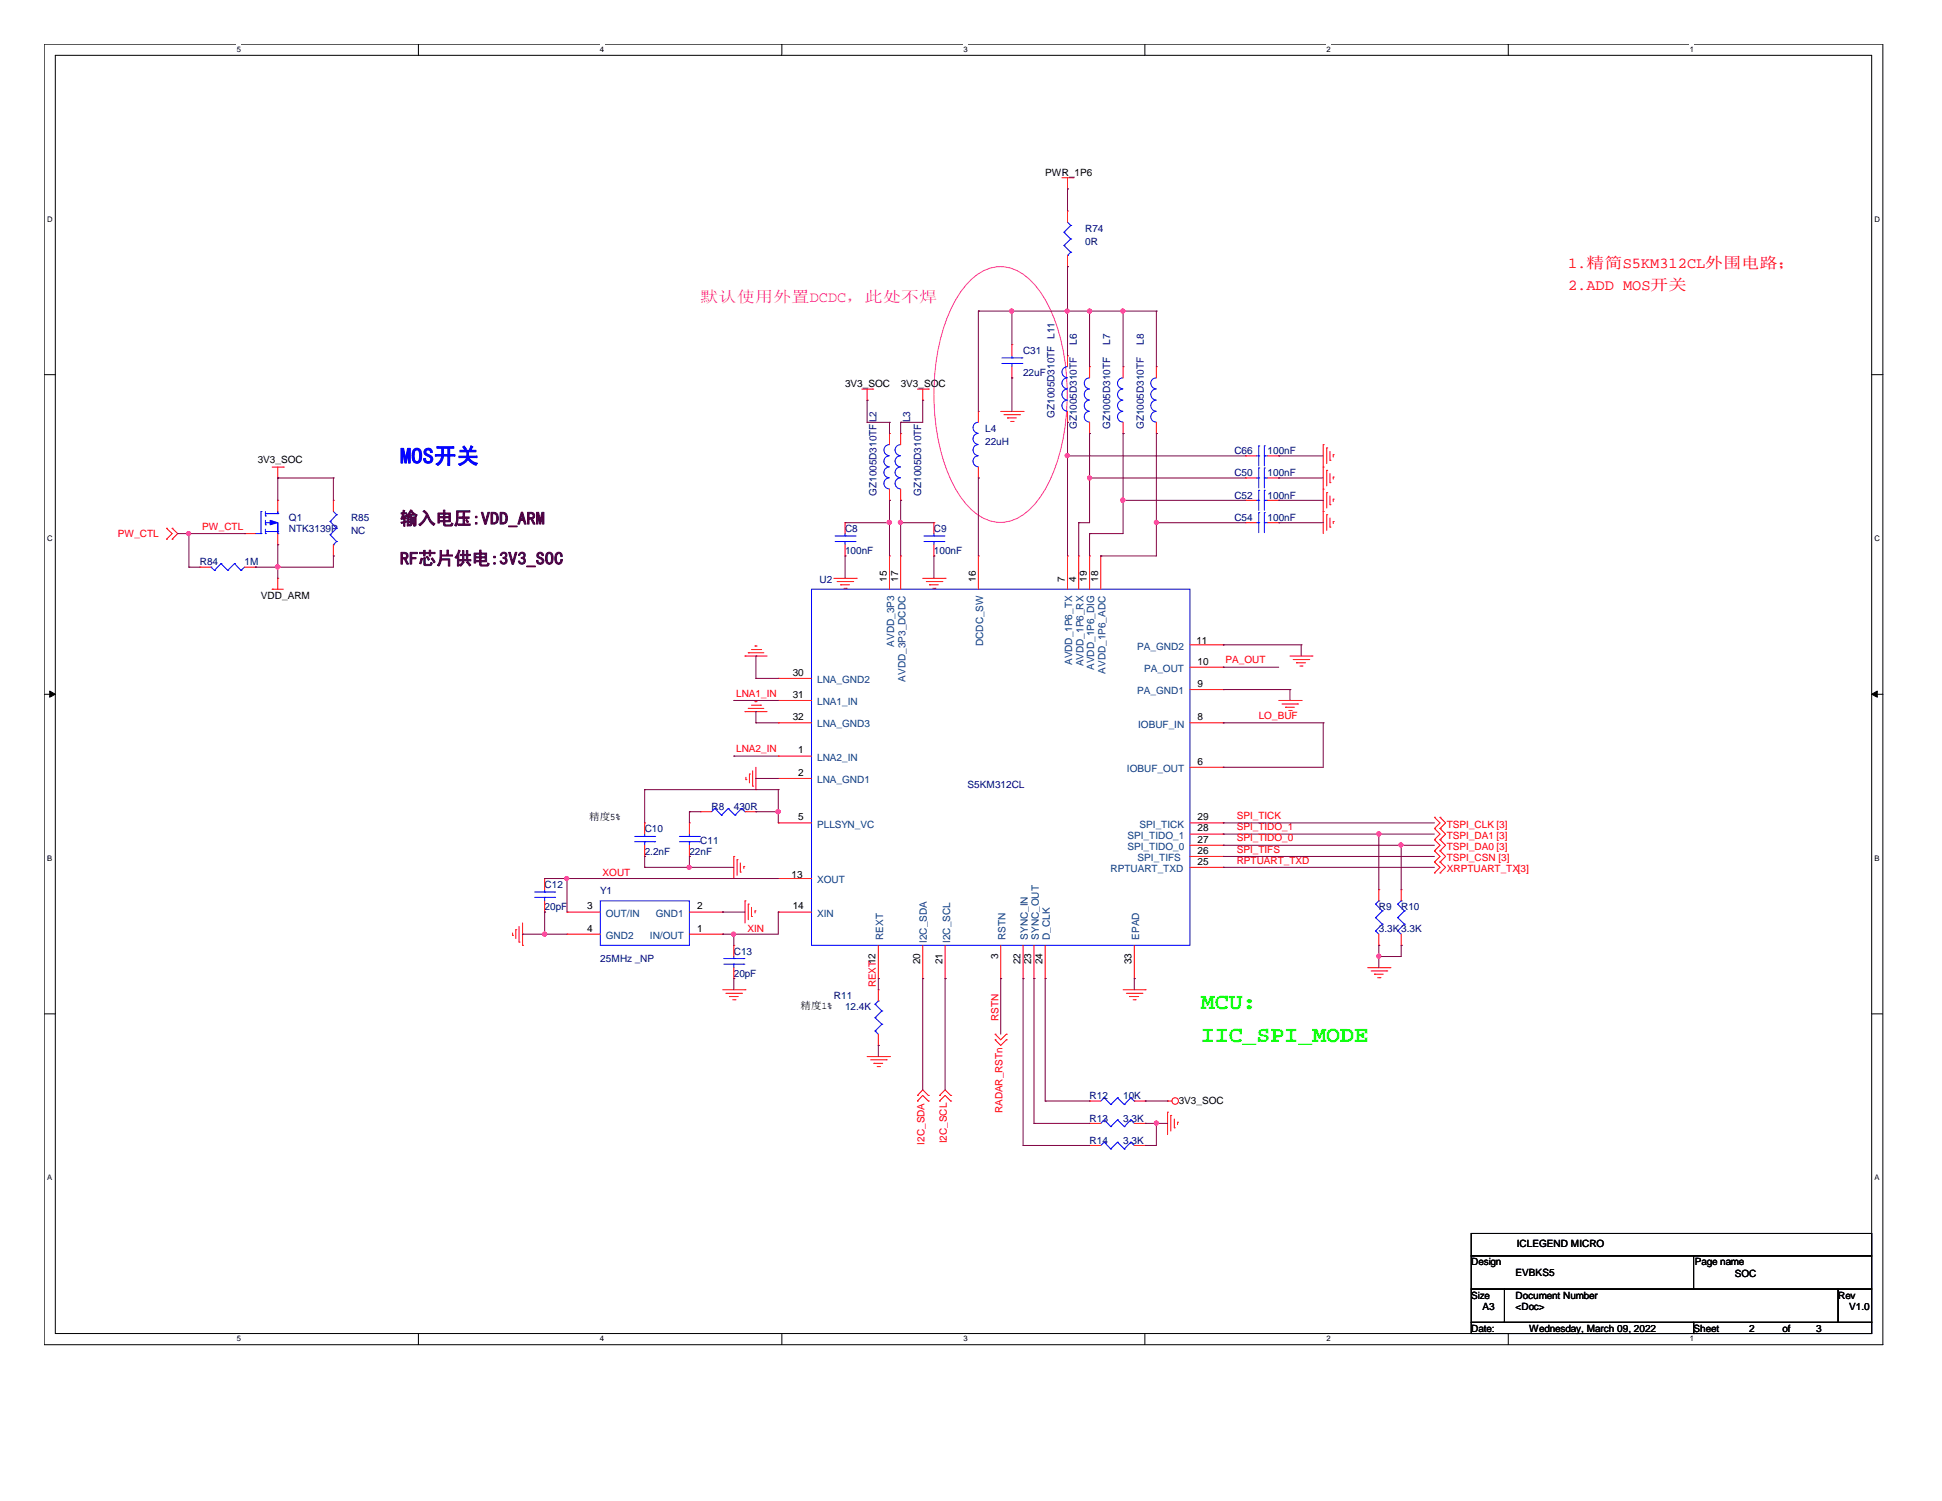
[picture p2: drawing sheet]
<svg xmlns="http://www.w3.org/2000/svg" width="279mm" height="216mm" viewBox="0 0 279 216" stroke-linecap="round" stroke-linejoin="round" font-family="sans-serif">
<path d="M6.3 6.3h264.6v187.1h-264.6zM8 8h261.3v183.8h-261.3z" fill="none" stroke="#000" stroke-width=".14"/>
<g fill="#fff">
<path d="M34.1 6.4h.6v1.3h-.6z"/>
<path d="M34.1 191.9h.6v1.3h-.6z"/>
</g>
<path d="M60.2 6.3v1.7M60.2 191.8v1.6" fill="none" stroke="#000" stroke-width=".14"/>
<g fill="#fff">
<path d="M86.3 6.4h.6v1.3h-.6z"/>
<path d="M86.3 191.9h.6v1.3h-.6z"/>
</g>
<path d="M112.5 6.3v1.7M112.5 191.8v1.6" fill="none" stroke="#000" stroke-width=".14"/>
<g fill="#fff">
<path d="M138.6 6.4h.6v1.3h-.6z"/>
<path d="M138.6 191.9h.6v1.3h-.6z"/>
</g>
<path d="M164.7 6.3v1.7M164.7 191.8v1.6" fill="none" stroke="#000" stroke-width=".14"/>
<g fill="#fff">
<path d="M190.8 6.4h.6v1.3h-.6z"/>
<path d="M190.8 191.9h.6v1.3h-.6z"/>
</g>
<path d="M217 6.3v1.7M217 191.8v1.6" fill="none" stroke="#000" stroke-width=".14"/>
<g fill="#fff">
<path d="M243.1 6.4h.6v1.3h-.6z"/>
<path d="M243.1 191.9h.6v1.3h-.6z"/>
<path d="M6.8 30.8h.7v1.3h-.7z"/>
<path d="M269.7 30.8h.8v1.3h-.8z"/>
<path d="M6.8 76.8h.7v1.3h-.7z"/>
<path d="M269.7 76.8h.8v1.3h-.8z"/>
</g>
<path d="M6.3 53.9h1.7M269.3 53.9h1.6" fill="none" stroke="#000" stroke-width=".14"/>
<g fill="#fff">
<path d="M6.8 122.7h.7v1.3h-.7z"/>
<path d="M269.7 122.7h.7v1.3h-.7z"/>
</g>
<path d="M6.3 99.9h1.7M269.3 99.9h1.6" fill="none" stroke="#000" stroke-width=".14"/>
<path d="M7.2 99.4l.8 .5-.8 .4zM269.3 99.9l.8-.5v.9z" fill="#000" stroke="#000" stroke-width=".14"/>
<g fill="#fff">
<path d="M6.8 168.7h.7v1.3h-.7z"/>
<path d="M269.7 168.7h.7v1.3h-.7z"/>
</g>
<path d="M6.3 145.8h1.7M269.3 145.8h1.6M211.7 177.4h57.6v3.2h-57.6zM211.7 180.6h57.6v4.8h-57.6zM211.7 185.4h4.8v4.8h-4.8zM211.7 190.2h32v1.6h-32zM216.5 185.4h48v4.8h-48zM243.7 190.2h25.6v1.6h-25.6zM243.7 180.6h.1M243.7 180.6v4.8M264.5 185.4h4.8v4.8h-4.8z" fill="none" stroke="#000" stroke-width=".14"/>
<path d="M139.1 40.9a6 6 0 0 1 6.9-2.1 10.8 10.8 0 0 1 5.1 5.6 31.8 31.8 0 0 1 0 24.7 10.9 10.9 0 0 1-5.1 5.6 5.5 5.5 0 0 1-6-1.2 16.2 16.2 0 0 1-4.3-7.5 32.5 32.5 0 0 1 1.1-21.6l1.5-2.5z" fill="none" stroke="#f0f" stroke-width=".14"/>
<g fill="none" stroke="#f00" stroke-width=".14">
<path d="M152.8 25.6h1.6M153.6 27.2h.1M153.6 30.4h.1M153.6 38.4h.1M153.6 25.6v1.6M153.6 30.4v1.6M153.6 36.7v1.7M154.4 25.6h.1M124 56h1.6M124.8 57.6h.1M124.8 56v1.6M125.6 56h.1"/>
<path d="M132 56h1.6M132.8 57.6h.1M132.8 56v1.6M133.6 56h.1M140.8 59.2h.1M140.8 59.2v1.5M144 59.2h3.2M144.4 59.6h2.3M145.6 49.6h.1M145.6 54.4h.1M145.6 49.6v1.6M145.6 52.7v1.7"/>
<path d="M146.7 59.6h.1M147.2 59.2h.1M153.6 51.2h.1M153.6 51.2v1.5M153.6 59.2v1.5M156.8 52.7h.1M156.8 52.7v1.7M161.6 52.7h.1M161.6 52.7v1.7M166.4 52.7h.1M166.4 52.7v1.7M24 76h.1"/>
<path d="M24 77.6h.1M24 76l.8 .8-.8 .8M24.8 77.6h.1M24.8 76h.1M24.8 76l.8 .8-.8 .8M35.2 76.8h.1M35.2 76.8h1.5M39.2 67.2h1.6M40 68.7h.1M40 72h.1M40 78.4h.1M40 67.2v1.5"/>
<path d="M40 72v1.6M40 76.8v1.6M40.8 67.2h.1M48 72h.1M48 80h.1M48 72v1.6M48 78.4v1.6M121.6 75.2h.1M121.6 80h.1M121.6 75.2v1.6M121.6 78.4v1.6M128 80h.1"/>
<path d="M128 72h.1M128 62.4h.1M128 62.4v1.6M128 70.4v1.6M128 80v4.8M129.6 72h.1M129.6 62.4h.1M129.6 80h.1M129.6 62.4v1.6M129.6 70.4v1.6M129.6 80v4.8M134.4 75.2h.1"/>
<path d="M134.4 80h.1M134.4 75.2v1.6M134.4 78.4v1.6M140.8 80h.1M140.8 68.7h.1M140.8 67.2v1.5M140.8 80v4.8M144.9 60.1h.1M144.9 60.1h1.3M145.4 60.6h.4M145.8 60.6h.1M153.6 80h.1"/>
<path d="M153.6 60.7h.1M153.6 80v4.8M155.2 80h.1M155.2 80v4.8M156.8 80h.1M156.8 62.4h.1M156.8 60.7v1.7M156.8 80v4.8M158.4 80h.1M158.4 80v4.8M161.6 62.4h.1M161.6 60.7v1.7"/>
<path d="M166.4 62.4h.1M166.4 60.7v1.7M179.2 65.6h.1M179.2 75.2h.1M179.2 72h.1M179.2 68.7h.1M179.2 65.6h1.6M179.2 75.2h1.6M179.2 72h1.6M179.2 68.7h1.6M182.4 65.6h1.6M182.4 75.2h1.6"/>
<path d="M182.4 72h1.6M182.4 68.7h1.6M184 65.6h.1M184 75.2h.1M184 72h.1M184 68.7h.1M190.4 64h.1M190.4 67.2h.1M190.4 70.4h.1M190.4 73.6h.1M190.4 64v12.8M190.9 64.4h.1"/>
<path d="M190.9 67.6h.1M190.9 70.9h.1M190.9 74h.1M190.9 64.4v2.3M190.9 67.6v2.3M190.9 70.9v2.2M190.9 74v2.3M191.3 66.2h.1M191.3 69.4h.1M191.3 72.6h.1M191.3 75.8h.1M191.3 64.9v1.3"/>
<path d="M191.3 68.1v1.3M191.3 71.3v1.3M191.3 74.5v1.3M191.8 65.4h.1M191.8 68.6h.1M191.8 71.8h.1M191.8 75h.1M191.8 65.4v.3M191.8 68.6v.3M191.8 71.8v.3M191.8 75v.3M28.7 81.6h.1"/>
<path d="M28.7 81.6h1.7M35.2 81.6h1.5M36.7 81.6h.1M39.2 84.8h.1M39.2 84.8h1.6M40 83.2h.1M40 83.2v1.6M107.2 94.4h.1M107.2 94.4h3.2M107.7 93.9h.1M107.7 93.9h2.2M108.1 93.4h1.3"/>
<path d="M108.6 92.9h.1M108.6 92.9h.3M109.4 93.4h.1M112 97.6h.1M112 97.6h4.8M120 83.2h3.2M120.4 83.7h2.3M120.9 84.1h.1M120.9 84.1h1.3M121.4 84.6h.4M121.8 84.6h.1M122.7 83.7h.1"/>
<path d="M123.2 83.2h.1M132.8 83.2h3.2M133.3 83.7h2.2M133.7 84.1h.1M133.7 84.1h1.3M134.2 84.6h.3M134.5 84.6h.1M135.5 83.7h.1M136 83.2h.1M171.2 96h4.8M171.2 99.2h4.8M171.2 92.8h4.8"/>
<path d="M176 96h.1M176 99.2h.1M176 92.8h.1M185.6 94.4h3.2M186.1 94.9h2.2M186.5 95.3h.1M186.5 95.3h1.3M187 95.8h.3M187.3 95.8h.1M188.3 94.9h.1M188.8 94.4h.1M92.8 118.4h.1"/>
<path d="M92.8 118.4v1.6M99.2 118.4h.1M99.2 118.4v1.6M100.8 116.8h.1M100.8 116.8h1.6M107.2 102.4h.1M107.2 102.4h3.2M107.2 116.8h1.6M107.3 112.1h.1M107.3 111.8v.3M107.7 101.9h.1M107.7 101.9h2.2"/>
<path d="M107.8 111.3h.1M107.8 111.3v1.3M108.1 101.4h1.3M108.3 113.1h.1M108.3 110.9v2.2M108.6 100.9h.1M108.6 100.9h.3M108.8 113.6h.1M108.8 116.8h.1M108.8 110.4v3.2M109.4 101.4h.1M112 100.8h.1"/>
<path d="M112 108.8h.1M112 118.4h.1M112 112h.1M112 104h.1M112 100.8h4.8M112 118.4h4.8M112 104h4.8M112 108.8h4.8M112 112h4.8M171.2 120h4.8M171.2 118.4h4.8M171.2 104h4.8"/>
<path d="M171.2 110.4h4.8M176 120h.1M176 118.4h.1M176 104h.1M176 110.4h.1M184 100.8h3.2M184.4 101.3h2.3M185 101.7h.1M185 101.7h1.2M185.4 102.2h.4M185.8 102.2h.1M186.7 101.3h.1"/>
<path d="M187.2 100.8h.1M206.4 117.6h.1M206.4 119.2h.1M206.4 117.6l.8 .8-.8 .8M206.4 119.2l.8 .8-.8 .8M207.2 117.6h.1M207.2 119.2h.1M207.2 117.6l.8 .8-.8 .8M207.2 119.2l.8 .8-.8 .8M73.7 134.5h.1M73.7 134.2v.3M74.2 133.7h.1"/>
<path d="M74.2 133.7v1.3M74.7 135.5h.1M74.7 133.3v2.2M75.2 136h.1M75.2 132.8v3.2M78.4 126.4h.1M78.4 131.2h.1M78.4 126.4v1.6M78.4 129.6v1.6M81.6 131.2h.1M81.6 134.4h.1M81.6 131.2h4.8"/>
<path d="M81.6 134.4h4.8M92.8 123.2h.1M92.8 121.6v1.6M99.2 123.2h.1M99.2 121.6v1.6M99.2 131.2h4.8M99.2 134.4h4.8M104 134.4h.1M104 131.2h.1M105.6 123.2h.1M105.6 136h.1M105.6 123.2v3.2"/>
<path d="M105.6 136v1.6M105.6 139.2v1.6M106 123.7h.1M106 123.7v2.2M106.5 125.4h.1M106.5 124.1v1.3M107 124.6h.1M107 124.6v.3M107.2 129.6h.1M107.2 129.6v3.2M107.7 130h.1M107.7 130v2.3"/>
<path d="M108.1 131.8h.1M108.1 130.5v1.3M108.6 131h.1M108.6 131v.3M112 126.4h.1M112 131.2h.1M112 126.4h4.8M112 131.2h4.8M126.4 136v4.8M132.8 136v4.8M136 136v4.8M144 136v4.8"/>
<path d="M147.2 136v4.8M148.8 136v4.8M150.4 136v4.8M163.2 136v4.8M171.2 123.2h4.8M171.2 124.8h4.8M171.2 121.6h4.8M176 123.2h.1M176 124.8h.1M176 121.6h.1M196.8 139.2h3.2M197.3 139.7h2.2"/>
<path d="M198.4 136h.1M198.4 128h.1M198.4 128v1.6M198.4 134.4v1.6M199.5 139.7h.1M200 139.2h.1M201.6 136h.1M201.6 128h.1M201.6 128v1.6M201.6 134.4v1.6M206.4 120.8h.1M206.4 122.4h.1"/>
<path d="M206.4 124h.1M206.4 125.6h.1M206.4 120.8l.8 .8-.8 .8M206.4 122.4l.8 .8-.8 .8M206.4 124l.8 .8-.8 .8M207.2 120.8h.1M207.2 122.4h.1M207.2 124h.1M207.2 125.6h.1M207.2 120.8l.8 .8-.8 .8M207.2 122.4l.8 .8-.8 .8M207.2 124l.8 .8-.8 .8"/>
<path d="M104 142.4h3.2M104.4 142.9h2.3M104.9 143.3h.1M104.9 143.3h1.3M105.4 143.8h.3M105.6 140.8h.1M105.7 143.8h.1M106.7 142.9h.1M107.2 142.4h.1M124.8 152h3.2M125.3 152.4h2.2M125.7 153h.1"/>
<path d="M125.7 153h1.3M126.2 153.4h.3M126.4 140.8h.1M126.4 150.4h.1M126.4 142.4h.1M126.4 142.4v1.6M126.4 148.8v1.6M126.5 153.4h.1M127.5 152.4h.1M128 152h.1M132 157.6h.1M132 158.4h.1"/>
<path d="M132 157.6l.8-.8 .8 .8M132 158.4l.8-.8 .8 .8M132.8 140.8h.1M133.6 157.6h.1M133.6 158.4h.1M135.2 157.6h.1M135.2 158.4h.1M135.2 158.4l.8-.8 .8 .8M135.2 157.6l.8-.8 .8 .8M136 140.8h.1M136.8 157.6h.1M136.8 158.4h.1"/>
<path d="M143.2 149.6h.1M143.2 148.8h.1M143.2 149.6l.8 .8 .8-.8M143.2 148.8l.8 .8 .8-.8M144 140.8h.1M144.8 149.6h.1M144.8 148.8h.1M147.2 140.8h.1M148.8 140.8h.1M150.4 140.8h.1M156.8 158.4h.1M156.8 158.4h1.6"/>
<path d="M161.6 142.4h3.2M162.1 142.9h2.2M162.5 143.3h.1M162.5 143.3h1.3M163 143.8h.3M163.2 140.8h.1M163.2 158.4h1.6M163.3 143.8h.1M164.3 142.9h.1M164.8 142.4h.1M164.8 158.4h.1M168 158.4h.1"/>
<path d="M168 160h.1M168 158.4h.6M168 160v3.2M197.7 140.1h.1M197.7 140.1h1.3M198.2 140.6h.3M198.5 140.6h.1M156.8 164.8h.1M156.8 161.6h.1M156.8 164.8h1.6M156.8 161.6h1.6M163.2 164.8h1.6"/>
<path d="M163.2 161.6h1.6M164.8 164.8h.1M164.8 161.6h.1M168.4 160.4h.1M168.4 160.4v2.3M169 162.2h.1M169 161v1.2M169.4 161.4h.1M169.4 161.4v.4"/>
<circle cx="169.1" cy="158.4" r=".47"/>
</g>
<g fill="none" stroke="#00f" stroke-width=".14">
<path d="M153.1 33.4h.1M153.1 35.3h.1M153.1 33.4l1 1M153.1 35.3l1 1M153.6 36.7h.1M153.6 32l.5 .4M154.1 32.4h.1M154.1 34.4h.1M154.1 36.3h.1M154.1 32.4l-1 1M154.1 34.4l-1 .9M154.1 36.3l-.5 .4"/>
<path d="M144.1 52.3h2.9M144.1 51.5h2.9M145.6 51.5h.1M145.6 52.3h.1M145.6 51.2v.3M145.6 52.3v.4M147 52.3h.1M147 51.5h.1M153.5 57.6a.78 .78 0 0 0-.7 .8 .78 .78 0 0 0 .7 .7M153.5 56a.78 .78 0 0 0-.7 .7 .78 .78 0 0 0 .7 .8M153.5 54.4a.78 .78 0 0 0-.7 .7 .78 .78 0 0 0 .7 .8M153.5 52.7a.78 .78 0 0 0-.7 .8 .78 .78 0 0 0 .7 .8"/>
<path d="M156.7 59.2a.76 .76 0 0 0-.7 .7 .76 .76 0 0 0 .7 .8M156.7 57.6a.79 .79 0 0 0-.7 .8 .79 .79 0 0 0 .7 .7M156.7 56a.79 .79 0 0 0-.7 .7 .79 .79 0 0 0 .7 .8M156.7 54.4a.79 .79 0 0 0-.7 .7 .79 .79 0 0 0 .7 .8M161.5 59.2a.76 .76 0 0 0-.7 .7 .76 .76 0 0 0 .7 .8M161.5 57.6a.78 .78 0 0 0-.7 .8 .78 .78 0 0 0 .7 .7M161.5 56a.78 .78 0 0 0-.7 .7 .78 .78 0 0 0 .7 .8M161.5 54.4a.78 .78 0 0 0-.7 .7 .78 .78 0 0 0 .7 .8M166.3 59.2a.76 .76 0 0 0-.7 .7 .76 .76 0 0 0 .7 .8M166.3 57.6a.78 .78 0 0 0-.7 .8 .78 .78 0 0 0 .7 .7M166.3 56a.78 .78 0 0 0-.7 .7 .78 .78 0 0 0 .7 .8M166.3 54.4a.78 .78 0 0 0-.7 .7 .78 .78 0 0 0 .7 .8"/>
<path d="M36.7 76.8h.8M37.5 76.8h.1M37.5 73.6h.1M37.5 73.6v3.2M38.2 73.9h.1M38.2 76.8h.1M38.2 75.5h.1M38.2 74.2h.1M38.2 75.2h.1M38.2 75.2h1M38.2 73.9h1.8M38.2 76.5h1.8"/>
<path d="M38.2 73.6v.6M38.2 74.8v.7M38.2 76.1v.7M38.4 73.9h.1M39.8 76.5h.1M40 73.9h.1M40 76.8h.1M40 76.5h.1M40 73.6v.3M40 75.2v1.6M47.5 75h.1M47.5 76.9h.1"/>
<path d="M47.5 75l.9 1M47.5 76.9l.9 1M48 78.4h.1M48 73.6l.4 .4M48.4 74h.1M48.4 76h.1M48.4 77.9h.1M48.4 74l-.9 1M48.4 76l-.9 .9M48.4 77.9l-.4 .5M120.1 77.9h2.9M120.1 77.1h2.9"/>
<path d="M121.6 77.1h.1M121.6 77.9h.1M121.6 76.8v.3M121.6 77.9v.5M123 77.9h.1M123 77.1h.1M127.9 68.7a.78 .78 0 0 0-.7 .8 .78 .78 0 0 0 .7 .8M127.9 67.2a.76 .76 0 0 0-.7 .7 .76 .76 0 0 0 .7 .8M127.9 65.6a.78 .78 0 0 0-.7 .8 .78 .78 0 0 0 .7 .7M127.9 64a.78 .78 0 0 0-.7 .7 .78 .78 0 0 0 .7 .8M129.5 68.7a.78 .78 0 0 0-.7 .8 .78 .78 0 0 0 .7 .8M129.5 67.2a.76 .76 0 0 0-.7 .7 .76 .76 0 0 0 .7 .8"/>
<path d="M129.5 65.6a.78 .78 0 0 0-.7 .8 .78 .78 0 0 0 .7 .7M129.5 64a.78 .78 0 0 0-.7 .7 .78 .78 0 0 0 .7 .8M132.9 77.9h2.9M132.9 77.1h2.9M134.4 77.1h.1M134.4 77.9h.1M134.4 76.8v.3M134.4 77.9v.5M135.8 77.9h.1M135.8 77.1h.1M140.7 65.6a.79 .79 0 0 0-.7 .8 .79 .79 0 0 0 .7 .7M140.7 64a.79 .79 0 0 0-.7 .7 .79 .79 0 0 0 .7 .8"/>
<path d="M140.7 62.4a.79 .79 0 0 0-.7 .7 .79 .79 0 0 0 .7 .8M140.7 60.7a.79 .79 0 0 0-.7 .8 .79 .79 0 0 0 .7 .8M180.8 65.6h.3M180.8 75.2h.3M180.8 72h.3M180.8 68.7h.3M181.1 65.6h.1M181.1 64.1h.1M181.1 75.2h.1M181.1 73.7h.1M181.1 72h.1M181.1 70.5h.1"/>
<path d="M181.1 68.7h.1M181.1 67.3h.1M181.1 64.1v2.9M181.1 67.3v2.9M181.1 70.5v2.9M181.1 73.7v2.9M181.9 64.1h.1M181.9 65.6h.1M181.9 73.7h.1M181.9 75.2h.1M181.9 70.5h.1M181.9 72h.1"/>
<path d="M181.9 67.3h.1M181.9 68.7h.1M181.9 65.6h.5M181.9 64.1v2.9M181.9 67.3v2.9M181.9 70.5v2.9M181.9 73.7v2.9M181.9 75.2h.5M181.9 72h.5M181.9 68.7h.5M30.4 81.6h.1M30.4 81.6l.5 .4"/>
<path d="M30.9 82h.1M31.8 81.1h.1M31.8 81.1l1 .9M31.8 81.1l-.9 .9M32.8 82h.1M33.7 81.1h.1M33.7 81.1l1 .9M33.7 81.1l-.9 .9M34.7 82h.1M35.2 81.6l-.5 .4M116.8 84.8h54.4v51.2h-54.4zM92.8 120v.3"/>
<path d="M99.2 120v.3M102.9 116.3h.1M102.9 116.3l-.5 .5M102.9 116.3l.9 1M103.8 117.3h.1M104.8 116.3h.1M104.8 116.3l-1 1M104.8 116.3l.9 1M105.7 117.3h.1M106.7 116.3h.1M106.7 116.3l-1 1M106.7 116.3l.5 .5"/>
<path d="M107.2 116.8h.1M76.9 129.1h2.9M76.9 128.3h2.9M78.4 128.3h.1M78.4 129.1h.1M78.4 128v.3M78.4 129.1v.5M79.8 129.1h.1M79.8 128.3h.1M86.4 129.6h12.8v6.4h-12.8zM91.3 121.1h2.9M91.3 120.3h2.9"/>
<path d="M92.8 120.3h.1M92.8 121.1h.1M92.8 121.1v.5M94.2 121.1h.1M94.2 120.3h.1M97.7 121.1h2.9M97.7 120.3h2.9M99.2 120.3h.1M99.2 121.1h.1M99.2 121.1v.5M100.6 121.1h.1M100.6 120.3h.1"/>
<path d="M104.1 138.7h2.9M104.1 137.9h2.9M105.6 137.9h.1M105.6 138.7h.1M105.6 137.6v.3M105.6 138.7v.5M107 138.7h.1M107 137.9h.1M197.9 133.9h.1M197.9 132h.1M197.9 130h.1M197.9 133.9l.5 .5"/>
<path d="M197.9 132l1 .9M197.9 130l1 1M198.4 129.6h.1M198.4 129.6l-.5 .4M198.9 132.9h.1M198.9 131h.1M198.9 132.9l-1 1M198.9 131l-1 1M201.1 133.9h.1M201.1 132h.1M201.1 130h.1M201.1 133.9l.5 .5"/>
<path d="M201.1 132l1 .9M201.1 130l1 1M201.6 129.6h.1M201.6 129.6l-.5 .4M202.1 132.9h.1M202.1 131h.1M202.1 132.9l-1 1M202.1 131l-1 1M125.9 148.3h.1M125.9 146.4h.1M125.9 144.4h.1M125.9 148.3l.5 .5"/>
<path d="M125.9 146.4l1 .9M125.9 144.4l1 1M126.4 144h.1M126.4 144l-.5 .4M126.9 147.3h.1M126.9 145.4h.1M126.9 147.3l-1 1M126.9 145.4l-1 1M158.9 157.9h.1M158.9 157.9l-.5 .5M158.9 157.9l.9 1M159.8 158.9h.1"/>
<path d="M160.8 157.9h.1M160.8 157.9l-1 1M160.8 157.9l1 1M161.8 158.9h.1M162.7 157.9h.1M162.7 157.9l-.9 1M162.7 157.9l.5 .5M163.2 158.4h.1M158.9 164.3h.1M158.9 161.1h.1M158.9 164.3l-.5 .5M158.9 164.3l.9 1"/>
<path d="M158.9 161.1l-.5 .5M158.9 161.1l.9 1M159.8 165.3h.1M159.8 162.1h.1M160.8 164.3h.1M160.8 161.1h.1M160.8 164.3l-1 1M160.8 164.3l1 1M160.8 161.1l-1 1M160.8 161.1l1 1M161.8 165.3h.1M161.8 162.1h.1"/>
<path d="M162.7 164.3h.1M162.7 161.1h.1M162.7 164.3l-.9 1M162.7 164.3l.5 .5M162.7 161.1l-.9 1M162.7 161.1l.5 .5M163.2 164.8h.1M163.2 161.6h.1"/>
</g>
<path d="M38.9 74.8l1.1 .4-1.1 .3z" fill-rule="evenodd" fill="#00f" stroke="#00f" stroke-width=".14"/>
<g fill="none" stroke="#800040" stroke-width=".14">
<path d="M153.6 27.2h.1M153.6 38.4h.1M153.6 27.2v3.2M153.6 38.4v12.8M124.8 57.6h.1M124.8 57.6v3.1M132.8 57.6h.1M132.8 57.6v3.1h-3.2M140.8 44.7h.1M140.8 44.7h25.6M140.8 44.7v14.5M145.6 44.7h.1"/>
<path d="M145.6 54.4h.1M145.6 44.7v4.9M145.6 54.4v4.8M153.6 44.7h.1M156.8 44.7h.1M156.8 44.7v8M161.6 44.7h.1M161.6 44.7v8M166.4 44.7h.1M166.4 44.7v8M25.6 76.8h9.6M27.2 76.8h.1"/>
<path d="M27.2 76.8v4.8M35.2 76.8h.1M40 68.7h.1M40 78.4h.1M40 68.7h8M40 68.7v3.3M40 78.4v4.8M48 68.7h.1M48 80h.1M48 80v1.6h-11.3M48 68.7v3.3M121.6 80h.1"/>
<path d="M121.6 75.2h.1M121.6 80v3.2M121.6 75.2h6.4M124.8 60.7h.1M124.8 60.7h3.2M128 72h.1M128 75.2h.1M128 60.7h.1M128 60.7v1.7M128 72v8M129.6 72h.1M129.6 75.2h.1"/>
<path d="M129.6 60.7h.1M129.6 60.7v1.7M129.6 72v8M129.6 75.2h4.8M134.4 80h.1M134.4 80v3.2M140.8 68.7h.1M140.8 68.7v11.3M153.6 60.7h.1M153.6 65.6h.1M153.6 60.7v19.3M153.6 65.6h25.6"/>
<path d="M155.2 75.2h.1M155.2 75.2v4.8M156.8 62.4h.1M156.8 68.7h.1M156.8 76.8h.1M156.8 62.4v12.8h-1.6M156.8 76.8v3.2M156.8 68.7h22.4M158.4 80h.1M161.6 62.4h.1M161.6 72h.1M161.6 62.4v14.4h-4.8"/>
<path d="M161.6 72h17.6M166.4 62.4h.1M166.4 75.2h.1M166.4 62.4v17.6h-8M166.4 75.2h12.8M184 65.6h.1M184 68.7h.1M184 72h.1M184 75.2h.1M184 75.2h6.4M184 65.6h6.4M184 68.7h6.4"/>
<path d="M184 72h6.4M27.2 81.6h.1M27.2 81.6h1.5M36.7 81.6h.1M40 81.6h.1M108.8 94.4h.1M108.8 97.6h.1M108.8 94.4v3.2M108.8 97.6h3.2M176 96h.1M176 92.8h.1M176 99.2h.1"/>
<path d="M176 96h8M176 92.8h11.2M176 99.2h9.6M185.6 99.2h.1M185.6 99.2v1.6M187.2 92.8h.1M187.2 92.8v1.6M92.8 113.6h.1M92.8 113.6h19.2M92.8 113.6v4.8M99.2 116.8h.1M99.2 116.8v1.6"/>
<path d="M99.2 116.8h1.6M105.6 100.8h.1M105.6 108.8h.1M105.6 100.8h6.4M105.6 108.8h6.4M108.8 102.4h.1M108.8 104h.1M108.8 112h.1M108.8 116.8h.1M108.8 102.4v1.6M108.8 104h3.2M108.8 112h3.2"/>
<path d="M108.8 116.8h3.2M112 113.6h.1M112 116.8h.1M112 113.6v4.8M176 120h.1M176 118.4h.1M176 104h.1M176 110.4h.1M176 104h14.4M176 120h30.4M176 118.4h30.4M190.4 104h.1"/>
<path d="M190.4 104v6.4h-14.4M198.4 120h.1M198.4 120v8M75.2 134.4h.1M75.2 134.4h6.4M78.4 126.4h.1M78.4 131.2h.1M78.4 134.4h.1M78.4 126.4h33.6M78.4 131.2v3.2M81.6 126.4h.1M81.6 126.4v4.8"/>
<path d="M92.8 123.2h.1M92.8 124.8h.1M92.8 123.2v1.6M92.8 124.8h12.8M99.2 123.2h.1M99.2 124.8h.1M99.2 123.2v1.6M104 131.2h.1M104 134.4h.1M104 131.2h3.2M105.6 134.4h.1M105.6 134.4v1.6"/>
<path d="M112 131.2h.1M112 131.2v3.2h-8M176 124.8h.1M176 123.2h.1M176 121.6h.1M176 124.8h30.4M176 123.2h30.4M176 121.6h30.4M198.4 136h.1M198.4 137.6h.1M198.4 136v3.2M201.6 121.6h.1"/>
<path d="M201.6 136h.1M201.6 121.6v6.4M201.6 136v1.6h-3.2M105.6 140.8h.1M105.6 140.8v1.6M126.4 140.8h.1M126.4 150.4h.1M126.4 140.8v1.6M126.4 150.4v1.6M132.8 140.8h.1M132.8 140.8v16M136 140.8h.1"/>
<path d="M136 140.8v16M144 140.8h.1M144 140.8v8M147.2 140.8h.1M147.2 140.8v24M148.8 140.8h.1M148.8 140.8v20.8M150.4 140.8h.1M150.4 158.4h.1M150.4 140.8v17.6M150.4 158.4h6.4M163.2 140.8h.1"/>
<path d="M163.2 140.8v1.6M164.8 158.4h.1M164.8 158.4h3.2M147.2 164.8h.1M147.2 164.8h9.6M148.8 161.6h.1M148.8 161.6h8M164.8 161.6h.1M164.8 164.8h.1M164.8 161.6h3.2M166.4 161.6h.1M166.4 161.6v3.2h-1.6"/>
</g>
<g fill="#f0f" stroke="#f0f" stroke-width=".14">
<circle cx="81.5" cy="126.4" r=".3"/>
<circle cx="78.4" cy="134.4" r=".3"/>
<circle cx="105.5" cy="134.4" r=".3"/>
<circle cx="99.1" cy="124.8" r=".3"/>
<circle cx="112" cy="116.8" r=".31"/>
<circle cx="166.4" cy="161.5" r=".3"/>
<circle cx="198.4" cy="119.9" r=".31"/>
<circle cx="201.6" cy="121.5" r=".3"/>
<circle cx="198.4" cy="137.5" r=".3"/>
<circle cx="129.5" cy="75.1" r=".3"/>
<circle cx="128" cy="75.1" r=".31"/>
<circle cx="156.8" cy="44.7" r=".3"/>
<circle cx="153.5" cy="44.7" r=".3"/>
<circle cx="161.5" cy="44.7" r=".3"/>
<circle cx="156.8" cy="68.7" r=".3"/>
<circle cx="161.5" cy="71.9" r=".31"/>
<circle cx="153.5" cy="65.5" r=".3"/>
<circle cx="166.4" cy="75.1" r=".3"/>
<circle cx="27.1" cy="76.7" r=".3"/>
<circle cx="39.9" cy="81.5" r=".31"/>
<circle cx="145.5" cy="44.7" r=".3"/>
</g>
<g font-size="3.3" fill="#0f0">
<text x="172.8" y="145.1">MCU:</text>
<text x="172.8" y="149.9">IIC_SPI_MODE</text>
</g>
<text font-size="3.2" fill="#00f" x="57.6" y="66.7">MOS开关</text>
<g font-size="2.5" fill="#400040">
<text x="57.6" y="75.4">输入电压:VDD_ARM</text>
<text x="57.6" y="81.2">RF芯片供电:3V3_SOC</text>
</g>
<g font-size="2.2" fill="#f00">
<text x="225.6" y="38.6">1.精简S5KM312CL外围电路；</text>
<text x="225.6" y="41.8">2.ADD MOS开关</text>
</g>
<text font-size="2.2" fill="#f0f" x="100.8" y="43.4">默认使用外置DCDC，此处不焊</text>
<g font-size="1.4">
<text x="150.4" y="25.3">PWR_1P6</text>
<text x="121.6" y="55.7">3V3_SOC</text>
<text x="129.6" y="55.7">3V3_SOC</text>
<text x="37.1" y="66.6">3V3_SOC</text>
<text x="127.6" y="83.7" transform="rotate(-90 127.6 83.7)">15</text>
<text x="129.2" y="83.7" transform="rotate(-90 129.2 83.7)">17</text>
<text x="140.4" y="83.7" transform="rotate(-90 140.4 83.7)">16</text>
<text x="153.2" y="83.7" transform="rotate(-90 153.2 83.7)">7</text>
<text x="154.8" y="83.7" transform="rotate(-90 154.8 83.7)">4</text>
<text x="156.4" y="83.7" transform="rotate(-90 156.4 83.7)">19</text>
<text x="158" y="83.7" transform="rotate(-90 158 83.7)">18</text>
<text x="37.5" y="86.1">VDD_ARM</text>
<text x="172.1" y="92.7">11</text>
<text x="172.3" y="95.6">10</text>
<text x="114" y="100.4">31</text>
<text x="114" y="97.2">30</text>
<text x="172.3" y="98.8">9</text>
<text x="114" y="103.6">32</text>
<text x="172.3" y="103.6">8</text>
<text x="114.9" y="108.4">1</text>
<text x="114.9" y="111.6">2</text>
<text x="172.3" y="110">6</text>
<text x="84.8" y="117.9">精度5%</text>
<text x="114.9" y="118">5</text>
<text x="172.3" y="119.6">28</text>
<text x="172.3" y="118">29</text>
<text x="172.3" y="122.8">26</text>
<text x="172.3" y="124.4">25</text>
<text x="172.3" y="121.2">27</text>
<text x="84.5" y="130.8">3</text>
<text x="100.3" y="130.8">2</text>
<text x="113.9" y="126.3">13</text>
<text x="114" y="130.8">14</text>
<text x="84.5" y="134">4</text>
<text x="100.3" y="134">1</text>
<text x="143.6" y="137.9" transform="rotate(-90 143.6 137.9)">3</text>
<text x="132.4" y="138.7" transform="rotate(-90 132.4 138.7)">20</text>
<text x="135.6" y="138.7" transform="rotate(-90 135.6 138.7)">21</text>
<text x="146.8" y="138.7" transform="rotate(-90 146.8 138.7)">22</text>
<text x="148.4" y="138.7" transform="rotate(-90 148.4 138.7)">23</text>
<text x="150" y="138.7" transform="rotate(-90 150 138.7)">24</text>
<text x="162.8" y="138.7" transform="rotate(-90 162.8 138.7)">33</text>
<text x="115.2" y="145.2">精度1%</text>
<text x="169.6" y="158.8">3V3_SOC</text>
<text x="218.2" y="179.4">ICLEGEND MICRO</text>
<text x="211.7" y="182">Design</text>
<text x="218.1" y="183.6">EVBKS5</text>
<text x="243.8" y="182">Page name</text>
<text x="249.6" y="183.7">SOC</text>
<text x="211.7" y="186.8">Size</text>
<text x="211.7" y="191.6">Date:</text>
<text x="213.3" y="188.4">A3</text>
<text x="218.1" y="186.8">Document Number</text>
<text x="218.1" y="188.4">&lt;Doc&gt;</text>
<text x="220" y="191.6">Wednesday, March 09, 2022</text>
<text x="243.7" y="191.6">Sheet</text>
<text x="251.7" y="191.6">2</text>
<text x="256.5" y="191.6">of</text>
<text x="261.3" y="191.6">3</text>
<text x="264.5" y="186.8">Rev</text>
<text x="266.1" y="188.4">V1.0</text>
</g>
<g font-size="1.4" fill="#000080">
<text x="156.1" y="33.3">R74</text>
<text x="156.1" y="35.2">0R</text>
<text x="147.2" y="50.9">C31</text>
<text x="154.9" y="49.6" transform="rotate(-90 154.9 49.6)">L6</text>
<text x="159.7" y="49.6" transform="rotate(-90 159.7 49.6)">L7</text>
<text x="164.5" y="49.6" transform="rotate(-90 164.5 49.6)">L8</text>
<text x="147.2" y="54.1">22uF</text>
<text x="126.1" y="60.7" transform="rotate(-90 126.1 60.7)">L2</text>
<text x="130.9" y="60.7" transform="rotate(-90 130.9 60.7)">L3</text>
<text x="141.7" y="62.1">L4</text>
<text x="141.7" y="64.1">22uH</text>
<text x="151.7" y="60.1" transform="rotate(-90 151.7 60.1)">GZ1005D310TF L11</text>
<text x="154.9" y="61.7" transform="rotate(-90 154.9 61.7)">GZ1005D310TF</text>
<text x="159.7" y="61.7" transform="rotate(-90 159.7 61.7)">GZ1005D310TF</text>
<text x="164.5" y="61.7" transform="rotate(-90 164.5 61.7)">GZ1005D310TF</text>
<text x="177.6" y="65.3">C66</text>
<text x="182.4" y="65.3">100nF</text>
<text x="126.1" y="71.3" transform="rotate(-90 126.1 71.3)">GZ1005D310TF</text>
<text x="132.5" y="71.3" transform="rotate(-90 132.5 71.3)">GZ1005D310TF</text>
<text x="177.6" y="71.7">C52</text>
<text x="177.6" y="68.5">C50</text>
<text x="182.4" y="71.7">100nF</text>
<text x="182.4" y="68.5">100nF</text>
<text x="41.6" y="74.9">Q1</text>
<text x="41.6" y="76.5">NTK3139P</text>
<text x="50.5" y="74.9">R85</text>
<text x="50.5" y="76.8">NC</text>
<text x="121.6" y="76.5">C8</text>
<text x="134.4" y="76.5">C9</text>
<text x="177.6" y="74.9">C54</text>
<text x="182.4" y="74.9">100nF</text>
<text x="28.7" y="81.3">R84</text>
<text x="35.2" y="81.3">1M</text>
<text x="117.9" y="83.9">U2</text>
<text x="121.6" y="79.7">100nF</text>
<text x="134.4" y="79.7">100nF</text>
<text x="139.2" y="113.3">S5KM312CL</text>
<text x="92.8" y="119.7">C10</text>
<text x="102.4" y="116.5">R8</text>
<text x="105.6" y="116.5">430R</text>
<text x="92.8" y="122.9">2.2nF</text>
<text x="99.2" y="122.9">22nF</text>
<text x="100.8" y="121.3">C11</text>
<text x="78.4" y="127.7">C12</text>
<text x="78.4" y="130.9">20pF</text>
<text x="86.4" y="128.5">Y1</text>
<text x="198.4" y="130.9">R9</text>
<text x="201.6" y="130.9">R10</text>
<text x="105.6" y="137.3">C13</text>
<text x="198.4" y="134.1">3.3K 3.3K</text>
<text x="86.4" y="138.3">25MHz _NP</text>
<text x="105.6" y="140.5">20pF</text>
<text x="120" y="143.7">R11</text>
<text x="121.6" y="145.3">12.4K</text>
<text x="156.8" y="158.1">R12</text>
<text x="156.8" y="161.3">R13</text>
<text x="161.6" y="158.1">10K</text>
<text x="161.6" y="161.3">3.3K</text>
<text x="156.8" y="164.5">R14</text>
<text x="161.6" y="164.5">3.3K</text>
</g>
<g font-size="1.4" fill="#f00">
<text x="16.9" y="77.2">PW_CTL</text>
<text x="29.1" y="76.2">PW_CTL</text>
<text x="176.3" y="95.4">PA_OUT</text>
<text x="105.9" y="100.2">LNA1_IN</text>
<text x="181.1" y="103.4">LO_BUF</text>
<text x="105.9" y="108.2">LNA2_IN</text>
<text x="177.9" y="119.4">SPI_TIDO_1</text>
<text x="177.9" y="117.8">SPI_TICK</text>
<text x="208.2" y="119.1">TSPI_CLK [3]</text>
<text x="177.9" y="124.2">RPTUART_TXD</text>
<text x="177.9" y="122.6">SPI_TIFS</text>
<text x="177.9" y="121">SPI_TIDO_0</text>
<text x="208.2" y="120.7">TSPI_DA1 [3]</text>
<text x="208.2" y="122.3">TSPI_DA0 [3]</text>
<text x="208.2" y="123.9">TSPI_CSN [3]</text>
<text x="208.2" y="125.5">XRPTUART_TX[3]</text>
<text x="86.7" y="126">XOUT</text>
<text x="107.5" y="134">XIN</text>
<text x="126" y="142" transform="rotate(-90 126 142)">REXT12</text>
<text x="143.6" y="146.9" transform="rotate(-90 143.6 146.9)">RSTN</text>
<text x="144.2" y="160.1" transform="rotate(-90 144.2 160.1)">RADAR_RSTn</text>
<text x="133" y="164.6" transform="rotate(-90 133 164.6)">I2C_SDA</text>
<text x="136.2" y="164.5" transform="rotate(-90 136.2 164.5)">I2C_SCL</text>
</g>
<g font-size="1.4" fill="#004080">
<text x="128.7" y="93" transform="rotate(-90 128.7 93)">AVDD_3P3</text>
<text x="141.4" y="92.9" transform="rotate(-90 141.4 92.9)">DCDC_SW</text>
<text x="154.3" y="95.7" transform="rotate(-90 154.3 95.7)">AVDD_1P6_TX</text>
<text x="155.9" y="95.8" transform="rotate(-90 155.9 95.8)">AVDD_1P6_RX</text>
<text x="163.6" y="93.4">PA_GND2</text>
<text x="117.6" y="101.4">LNA1_IN</text>
<text x="117.6" y="98.3">LNA_GND2</text>
<text x="130.3" y="98" transform="rotate(-90 130.3 98)">AVDD_3P3_DCDC</text>
<text x="157.4" y="96.4" transform="rotate(-90 157.4 96.4)">AVDD_1P6_DIG</text>
<text x="159" y="96.9" transform="rotate(-90 159 96.9)">AVDD_1P6_ADC</text>
<text x="163.6" y="99.9">PA_GND1</text>
<text x="164.6" y="96.6">PA_OUT</text>
<text x="117.6" y="104.5">LNA_GND3</text>
<text x="163.7" y="104.6">IOBUF_IN</text>
<text x="117.6" y="109.4">LNA2_IN</text>
<text x="117.6" y="112.6">LNA_GND1</text>
<text x="162.1" y="111">IOBUF_OUT</text>
<text x="117.6" y="119">PLLSYN_VC</text>
<text x="164" y="119">SPI_TICK</text>
<text x="159.8" y="125.4">RPTUART_TXD</text>
<text x="162.2" y="122.3">SPI_TIDO_0</text>
<text x="162.2" y="120.6">SPI_TIDO_1</text>
<text x="163.7" y="123.9">SPI_TIFS</text>
<text x="87.2" y="131.9">OUT/IN</text>
<text x="94.4" y="131.9">GND1</text>
<text x="117.6" y="127">XOUT</text>
<text x="117.6" y="131.9">XIN</text>
<text x="87.2" y="135">GND2</text>
<text x="93.5" y="135">IN/OUT</text>
<text x="127" y="135.2" transform="rotate(-90 127 135.2)">REXT</text>
<text x="133.3" y="135.6" transform="rotate(-90 133.3 135.6)">I2C_SDA</text>
<text x="136.7" y="135.6" transform="rotate(-90 136.7 135.6)">I2C_SCL</text>
<text x="144.7" y="135.2" transform="rotate(-90 144.7 135.2)">RSTN</text>
<text x="147.9" y="135.2" transform="rotate(-90 147.9 135.2)">SYNC_IN</text>
<text x="149.4" y="135.2" transform="rotate(-90 149.4 135.2)">SYNC_OUT</text>
<text x="151" y="135.2" transform="rotate(-90 151 135.2)">D_CLK</text>
<text x="163.9" y="135.2" transform="rotate(-90 163.9 135.2)">EPAD</text>
</g>
<g font-size="1.1">
<text x="34.1" y="7.5">5</text>
<text x="86.3" y="7.5">4</text>
<text x="138.6" y="7.5">3</text>
<text x="190.8" y="7.5">2</text>
<text x="243.1" y="7.5">1</text>
<text x="6.8" y="31.9">D</text>
<text x="269.7" y="31.9">D</text>
<text x="6.8" y="77.8">C</text>
<text x="269.7" y="77.8">C</text>
<text x="6.8" y="123.8">B</text>
<text x="269.7" y="123.8">B</text>
<text x="6.8" y="169.8">A</text>
<text x="269.7" y="169.8">A</text>
<text x="34.1" y="193">5</text>
<text x="86.3" y="193">4</text>
<text x="138.6" y="193">3</text>
<text x="190.8" y="193">2</text>
<text x="243.1" y="193">1</text>
</g>
</svg>
